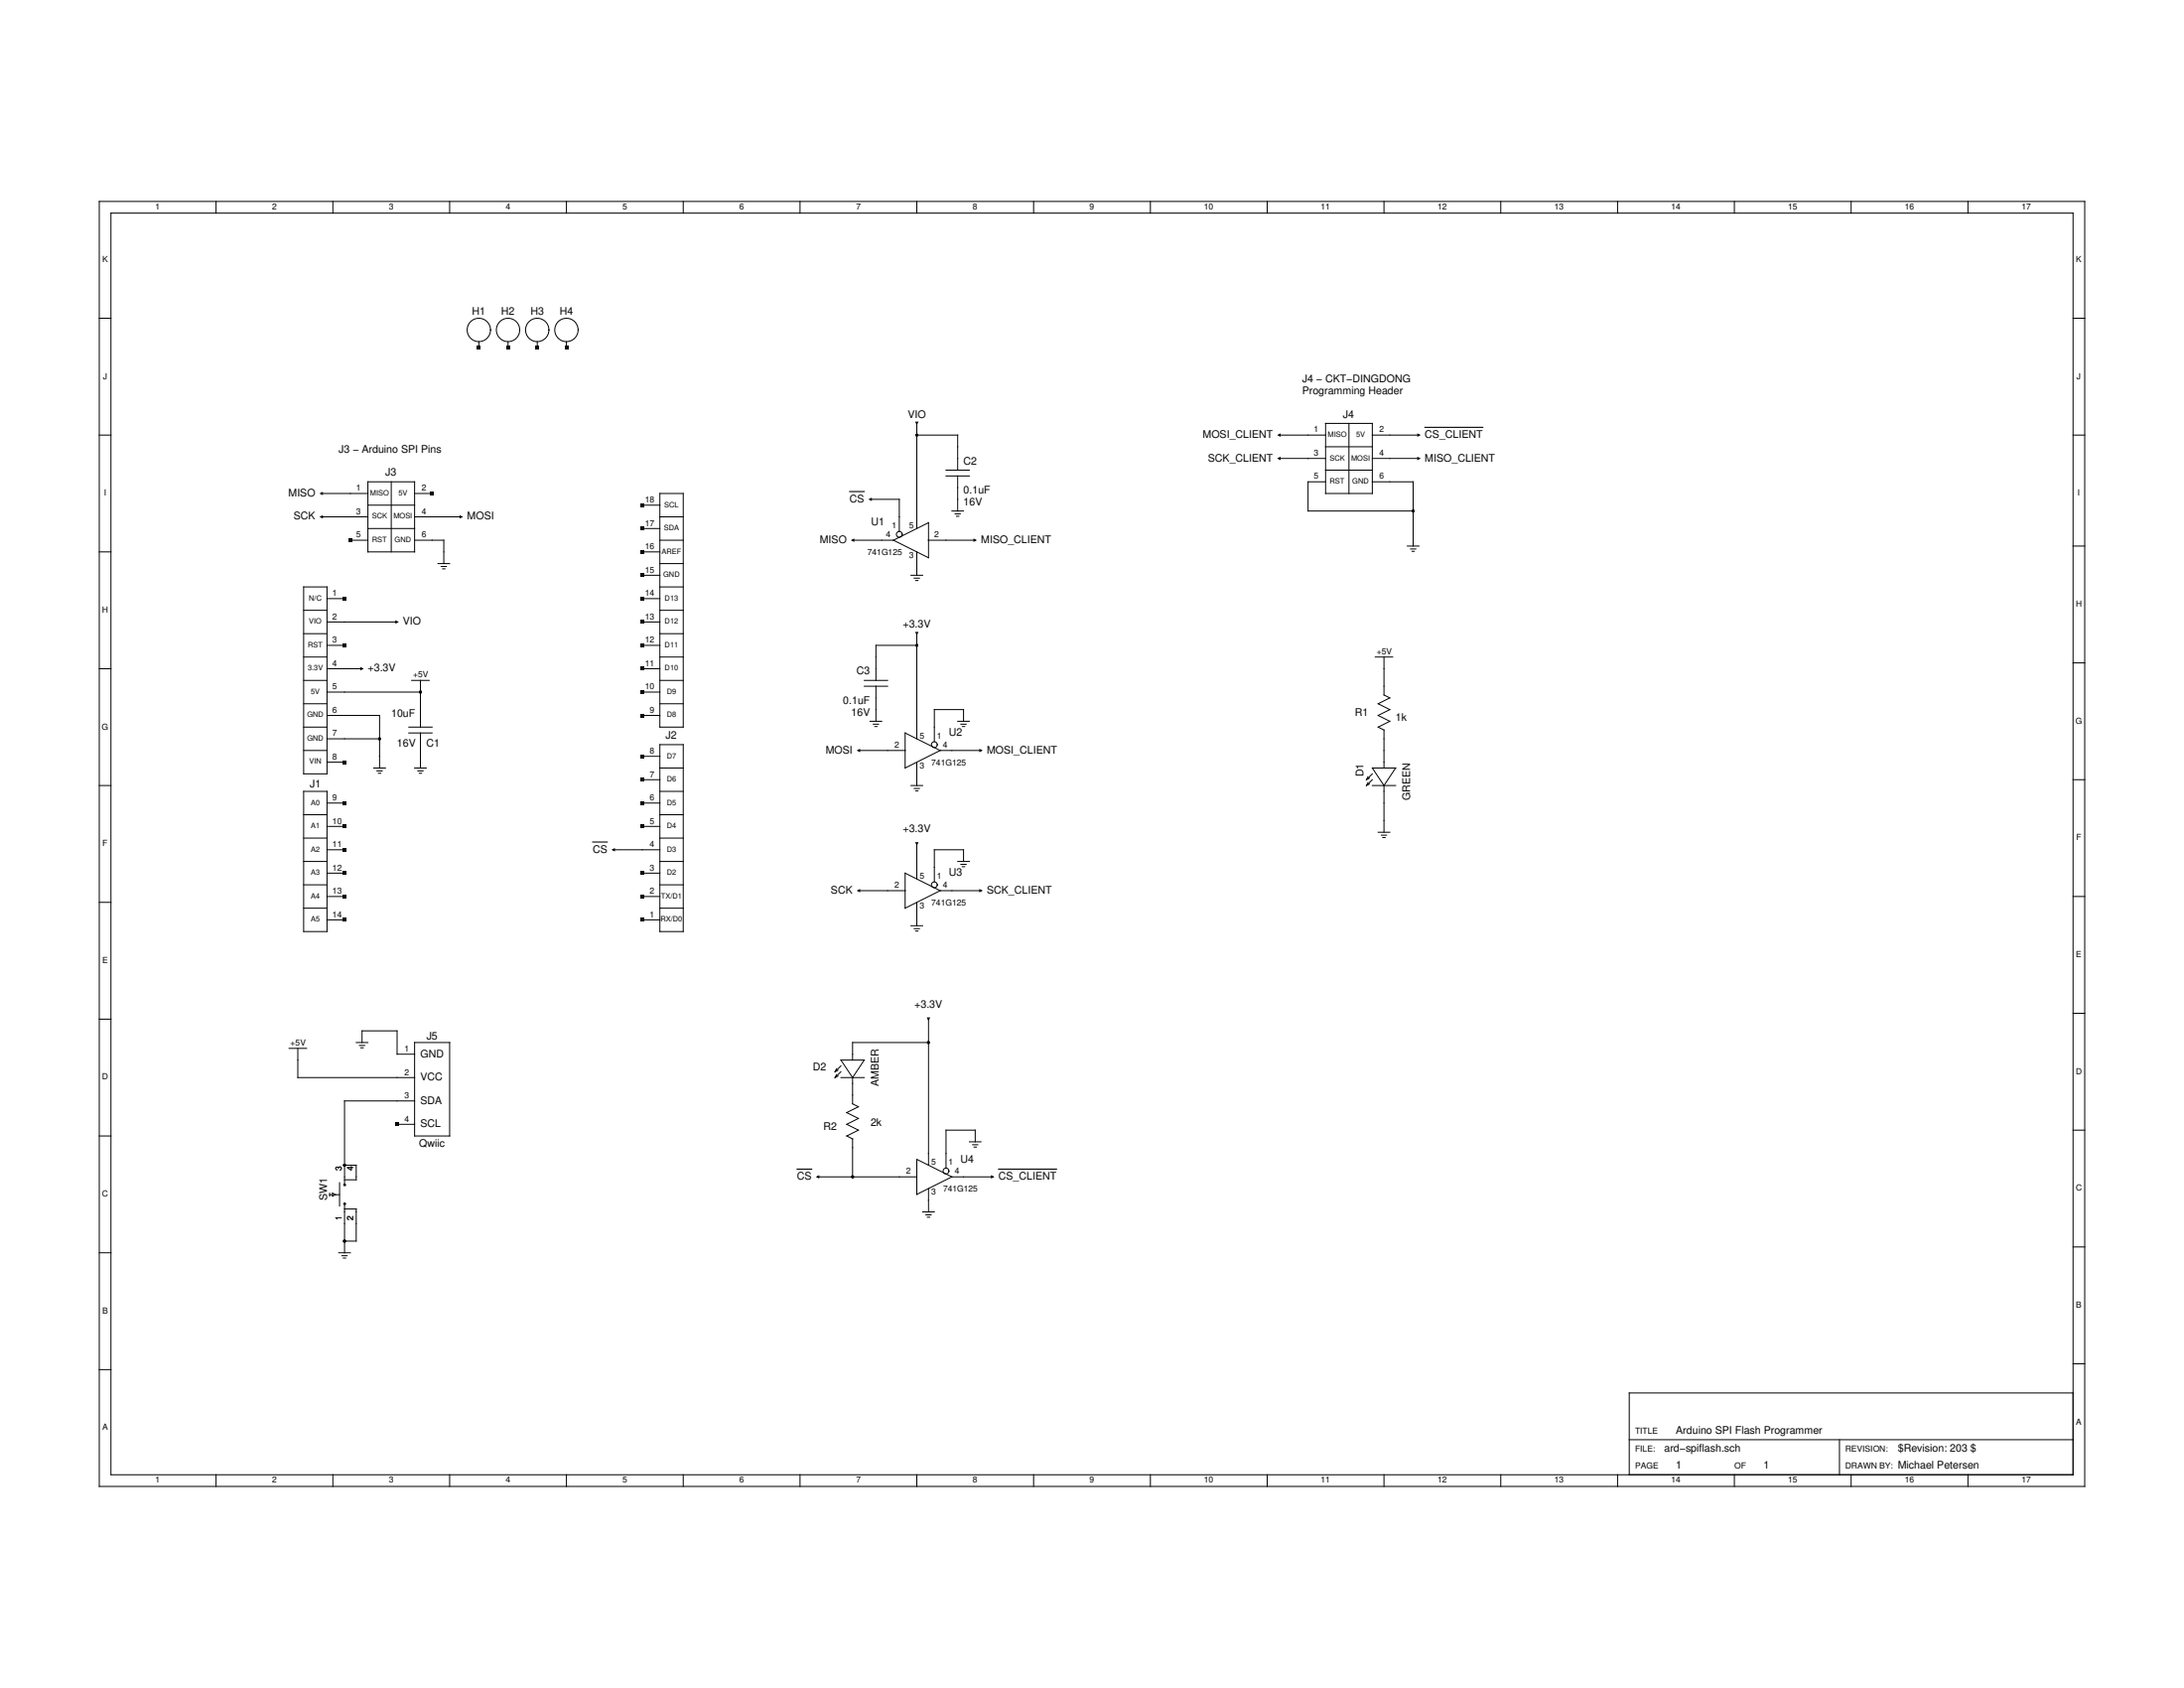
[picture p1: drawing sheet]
<svg xmlns="http://www.w3.org/2000/svg" width="279mm" height="216mm" viewBox="0 0 279 216" stroke-linecap="round" stroke-linejoin="round" font-family="sans-serif">
<g fill="none" stroke="#000" stroke-width=".13">
<path d="M12.7 25.8h254v164.3h-254zM14.2 27.3h251v161.3h-251zM27.6 25.8v1.5M42.6 25.8v1.5M57.5 25.8v1.5M72.5 25.8v1.5M87.4 25.8v1.5M102.3 25.8v1.5M117.3 25.8v1.5M132.2 25.8v1.5M147.2 25.8v1.5M162.1 25.8v1.5"/>
<path d="M177.1 25.8v1.5M192 25.8v1.5M206.9 25.8v1.5M221.9 25.8v1.5M236.8 25.8v1.5M251.8 25.8v1.5M12.7 55.6h1.5M12.7 40.7h1.5M61.3 43.7v.7M65 43.7v.7M68.7 43.7v.7M72.5 43.7v.7"/>
<path d="M117.3 55.6h5.2v4.5M117.3 54.2v13.4M163.6 55.6h6M163.6 58.6h6M169.6 54.2h6v8.9h-6zM169.6 57.1h6M172.6 54.2v8.9M175.6 55.6h5.9M175.6 58.6h5.9M182.3 54.7h7.4M265.2 55.6h1.5M265.2 40.7h1.5"/>
<path d="M12.7 70.6h1.5M38.8 78.1h3M38.8 75.1h3v23.9h-3zM41.1 63.1h6M41.1 66.1h6M41.8 79.6h9M41.8 76.6h2.3M44.8 69.1h2.3M47.1 61.6h5.9v9h-5.9zM47.1 67.6h5.9M47.1 64.6h5.9M50.1 61.6v9"/>
<path d="M53 63.1h2.3M53 69.1h3.8v3M53 66.1h6M56 72.1h1.5M56.4 72.5h.7M56.6 72.8h.3M82.2 70.6h2.2M82.2 79.6h2.2M82.2 76.6h2.2M82.2 73.6h2.2M82.2 67.6h2.2M82.2 64.6h2.2"/>
<path d="M84.4 63.1h3v29.9h-3zM84.4 78.1h3M84.4 75.1h3M84.4 72.1h3M84.4 69.1h3M84.4 66.1h3M108.7 62.9h1.9M109.1 69.1h5.2M111.3 63.9h3.7v4.1M114.3 69.1l4.5-2.2v4.4zM116.5 73.6h1.5M117 74h.6"/>
<path d="M117.1 74.3h.3M117.3 70.6v3M118.8 69.1h6M121 60.1h3M121 60.9h3M121.8 65.4h1.5M122.2 65.7h.7M122.4 66h.3M122.5 60.9v4.5M169.6 61.6h-2.3v3.8h13.5M169.6 60.1h6M175.6 61.6h5.2v8.2"/>
<path d="M180 69.8h1.5M180.5 70.2h.6M180.6 70.5h.3M265.2 69.8h1.5M12.7 85.5h1.5M38.8 81h3M38.8 84h3M38.8 87h3M38.8 90h3M38.8 93h3M38.8 96h3M41.8 85.5h4.5"/>
<path d="M41.8 91.5h6.8v6.7M41.8 94.5h6.8M41.8 97.5h2.3M41.8 88.5h12M41.8 82.5h2.3M47.8 98.2h1.5M48.2 98.6h.7M48.4 98.9h.3M52.3 93h3M52.3 93.7h3M52.7 87h2.2M53 98.2h1.5"/>
<path d="M53.5 98.6h.6M53.6 98.9h.3M53.8 87v6M53.8 93.7v4.5M82.2 85.5h2.2M82.2 99.7h2.2M82.2 91.5h2.2M82.2 88.5h2.2M82.2 82.5h2.2M82.2 96.7h2.2M84.4 95.2h3v23.9h-3zM84.4 81h3"/>
<path d="M84.4 84h3M84.4 87h3M84.4 90h3M84.4 98.2h3M109.8 96h6M110.6 87h3M110.6 87.8h3M111.3 92.3h1.5M111.7 92.6h.7M111.9 92.9h.3M112.1 87.8v4.5M115.8 93.7l4.5 2.3-4.5 2.2z"/>
<path d="M117.3 81v13.5M117.3 97.5v3M117.3 82.5h-5.2v4.5M120.3 96h5.2M122.5 92.3h1.5M122.9 92.6h.7M123.1 92.9h.3M123.3 92.3v-1.5h-3.8v4.1M175 99.4l-.2 .3M175.2 99.5l-.4 .2M175.6 98.2h2.9l-1.4 2.3zM175.6 99l-.8 .7"/>
<path d="M175.6 99.7l-.8 .8M175.9 84h2.3M177.1 84v4.9l.7 .4-1.5 .7 1.5 .8-1.5 .7 1.5 .8-1.5 .7 .8 .4M177.1 93.4v4.8M265.2 84.8h1.5M265.2 99.7h1.5M12.7 100.5h1.5M12.7 115.4h1.5M38.8 101.2h3v17.9h-3zM38.8 104.2h3M38.8 107.2h3M38.8 110.2h3"/>
<path d="M38.8 113.2h3M38.8 116.2h3M41.8 114.7h2.3M41.8 108.7h2.3M41.8 105.7h2.3M41.8 111.7h2.3M41.8 117.7h2.3M41.8 102.7h2.3M75.8 107.7h1.9M78.4 108.7h6M82.2 114.7h2.2M82.2 105.7h2.2"/>
<path d="M82.2 111.7h2.2M82.2 117.7h2.2M82.2 102.7h2.2M84.4 104.2h3M84.4 107.2h3M84.4 101.2h3M84.4 110.2h3M84.4 113.2h3M84.4 116.2h3M109.8 113.9h6M115.8 111.7l4.5 2.2-4.5 2.3zM116.5 100.5h1.5"/>
<path d="M116.5 118.4h1.5M117 100.8h.6M117 118.8h.6M117.1 101.1h.3M117.1 119.1h.3M117.3 107.9v4.5M117.3 115.4v3M120.3 113.9h5.2M122.5 110.2h1.5M122.9 110.6h.7M123.1 110.9h.3M123.3 110.2v-1.5h-3.8v4.1"/>
<path d="M175 100.1l-.2 .4M175.2 100.3l-.4 .2M175.6 100.5h2.9M176.3 106.4h1.5M176.7 106.8h.7M176.9 107.1h.3M177.1 100.5v5.9M265.2 114.7h1.5M12.7 130.4h1.5M37 134.1h2.2M38.1 134.1v3.7h14.9M45.6 133.3h1.5"/>
<path d="M46 133.7h.7M46.2 134h.3M46.3 133.3v-1.5h4.5v3h2.2M53 133.3h4.5v12h-4.5zM107 137.5l-.2 .3M107 136.7l-.2 .4M107.2 137.6l-.4 .2M107.2 136.9l-.4 .2M107.6 137.8h3M107.6 135.6h3l-1.5 2.2zM107.6 136.3l-.8 .8M107.6 137.1l-.8 .7"/>
<path d="M109.1 137.8v3.4l.7 .4-1.5 .7 1.5 .8-1.5 .7 1.5 .7-1.5 .8 .8 .4v4.8M118.8 130.4v18.6M118.8 133.3h-9.7v2.3M265.2 129.6h1.5M12.7 145.3h1.5M42.2 152.6v.4M42.2 152.8h.3M42.5 152.6l.4 .2-.4 .2zM42.9 152.8h.5M43.4 151.3v3M44.1 154.1v6.1M44.1 149h1.5v1.9h-1.5"/>
<path d="M44.1 154.6h1.5v4.1h-1.5M50.8 143.8h2.2M53 140.8h-8.9v10.7M102 149.5h1.8M104.6 150.5h12.7M117.3 148.3l4.5 2.2-4.5 2.3zM118 155h1.5M118.4 155.4h.7M118.6 155.7h.3M118.8 152v3M121.8 150.5h5.2M124 146h1.5"/>
<path d="M124.4 146.4h.7M124.6 146.7h.3M124.8 146v-1.5h-3.8v4.9M127.7 149.5h7.5M265.2 144.5h1.5M265.2 159.5h1.5M12.7 160.2h1.5M12.7 175.2h1.5M43.3 160.2h1.5M43.7 160.6h.7M43.9 160.9h.3M265.2 178.2h-56.8v10.4"/>
<path d="M265.2 174.4h1.5M27.6 188.6v1.5M42.6 188.6v1.5M57.5 188.6v1.5M72.5 188.6v1.5M87.4 188.6v1.5M102.3 188.6v1.5M117.3 188.6v1.5M132.2 188.6v1.5M147.2 188.6v1.5M162.1 188.6v1.5M177.1 188.6v1.5"/>
<path d="M192 188.6v1.5M206.9 188.6v1.5M208.4 184.1h56.8M221.9 188.6v1.5M235.3 184.1v4.5M236.8 188.6v1.5M251.8 188.6v1.5"/>
<circle cx="61.3" cy="42.2" r="1.49"/>
<circle cx="65" cy="42.2" r="1.49"/>
<circle cx="68.7" cy="42.2" r="1.49"/>
<circle cx="72.5" cy="42.2" r="1.49"/>
<circle cx="115" cy="68.3" r=".37"/>
<circle cx="119.5" cy="95.2" r=".37"/>
<circle cx="119.5" cy="113.2" r=".37"/>
<circle cx="44.1" cy="154" r=".1"/>
<circle cx="44.1" cy="151.6" r=".1"/>
<circle cx="121" cy="149.8" r=".37"/>
</g>
<g fill="#000">
<path d="M61 44.2h.5v.5h-.5zM64.8 44.2h.4v.5h-.4zM68.5 44.2h.5v.5h-.5zM72.2 44.2h.5v.5h-.5zM117.1 53.9h.4l-.2 .5zM163.4 55.6l.4-.2v.5zM163.4 58.6l.4-.2v.5zM181.3 58.4l.5 .2-.5 .3zM181.3 55.4l.5 .2-.5 .3zM40.9 63.1l.4-.2v.4zM40.9 66.1l.4-.2v.4zM43.9 76.3h.4v.5h-.4z"/>
<path d="M44.6 68.9h.4v.4h-.4zM50.6 79.3l.4 .3-.4 .2zM55.1 62.9h.4v.4h-.4zM58.8 65.9l.4 .2-.4 .2zM82 70.4h.4v.4h-.4zM82 79.3h.4v.5h-.4zM82 76.3h.4v.5h-.4zM82 73.4h.4v.4h-.4zM82 67.4h.4v.4h-.4zM82 64.4h.4v.4h-.4zM108.8 69.1l.5-.2v.4zM111.1 63.9l.4-.3v.5z"/>
<path d="M124.5 68.9l.5 .2-.5 .2zM43.9 97.3h.4v.4h-.4zM43.9 82.3h.4v.5h-.4zM46.1 85.3l.4 .2-.4 .3zM82 99.5h.4v.4h-.4zM82 96.5h.4v.5h-.4zM82 85.3h.4v.5h-.4zM82 88.3h.4v.4h-.4zM82 82.3h.4v.5h-.4zM82 91.3h.4v.4h-.4zM109.6 96l.4-.2v.4zM117.1 80.8h.4l-.2 .5z"/>
<path d="M125.3 95.8l.4 .2-.4 .2zM43.9 108.5h.4v.4h-.4zM43.9 105.5h.4v.4h-.4zM43.9 114.4h.4v.5h-.4zM43.9 111.5h.4v.4h-.4zM43.9 117.4h.4v.5h-.4zM43.9 102.5h.4v.4h-.4zM78.2 108.7l.5-.2v.4zM82 102.5h.4v.4h-.4zM82 105.5h.4v.4h-.4zM82 111.5h.4v.4h-.4zM82 114.4h.4v.5h-.4z"/>
<path d="M82 117.4h.4v.5h-.4zM109.6 113.9l.4-.2v.4zM117.1 107.7h.4l-.2 .5zM125.3 113.7l.4 .2-.4 .2zM118.6 130.1h.4l-.2 .5zM50.6 143.6h.4v.4h-.4zM104.4 150.5l.4-.2v.4zM126.8 150.3l.4 .2-.4 .2z"/>
<circle cx="117.3" cy="55.6" r=".19"/>
<circle cx="180.8" cy="65.4" r=".19"/>
<circle cx="48.6" cy="94.5" r=".19"/>
<circle cx="53.8" cy="88.5" r=".19"/>
<circle cx="117.3" cy="82.5" r=".19"/>
<circle cx="118.8" cy="133.3" r=".19"/>
<circle cx="44.1" cy="158.7" r=".19"/>
<circle cx="44.1" cy="149" r=".19"/>
<circle cx="109.1" cy="150.5" r=".19"/>
</g>
<g font-size="1.3">
<text x="60.4" y="40.3">H1</text>
<text x="64.1" y="40.3">H2</text>
<text x="67.9" y="40.3">H3</text>
<text x="71.6" y="40.3">H4</text>
<text x="116.1" y="53.4">VIO</text>
<text x="166.6" y="48.9">J4 − CKT−DINGDONG</text>
<text x="166.6" y="50.4">Programming Header</text>
<text x="171.8" y="53.4">J4</text>
<text x="43.3" y="57.9">J3 − Arduino SPI Pins</text>
<text x="123.3" y="59.4">C2</text>
<text x="153.9" y="56">MOSI_CLIENT</text>
<text x="154.5" y="59">SCK_CLIENT</text>
<text x="182.3" y="59">MISO_CLIENT</text>
<text x="182.3" y="56">CS_CLIENT</text>
<text x="36.9" y="63.5">MISO</text>
<text x="49.3" y="60.9">J3</text>
<text x="108.7" y="64.2">CS</text>
<text x="123.3" y="63.1">0.1uF</text>
<text x="123.3" y="64.6">16V</text>
<text x="37.6" y="66.5">SCK</text>
<text x="59.8" y="66.5">MOSI</text>
<text x="104.9" y="69.5">MISO</text>
<text x="111.5" y="67.2">U1</text>
<text x="125.5" y="69.5">MISO_CLIENT</text>
<text x="51.5" y="79.9">VIO</text>
<text x="115.5" y="80.3">+3.3V</text>
<text x="47.1" y="85.9">+3.3V</text>
<text x="109.6" y="86.3">C3</text>
<text x="50.1" y="91.7">10uF</text>
<text x="50.8" y="95.5">16V</text>
<text x="54.5" y="95.5">C1</text>
<text x="85.2" y="94.5">J2</text>
<text x="107.9" y="90">0.1uF</text>
<text x="108.9" y="91.5">16V</text>
<text x="121.4" y="94.1">U2</text>
<text x="173.3" y="91.5">R1</text>
<text x="178.5" y="92.3">1k</text>
<text x="39.7" y="100.7">J1</text>
<text x="105.6" y="96.3">MOSI</text>
<text x="126.3" y="96.3">MOSI_CLIENT</text>
<text x="174.4" y="99.4" transform="rotate(-90 174.4 99.4)">D1</text>
<text x="115.5" y="106.4">+3.3V</text>
<text x="180.4" y="102.3" transform="rotate(-90 180.4 102.3)">GREEN</text>
<text x="75.8" y="109">CS</text>
<text x="121.4" y="112.1">U3</text>
<text x="106.3" y="114.3">SCK</text>
<text x="126.3" y="114.3">SCK_CLIENT</text>
<text x="117" y="128.9">+3.3V</text>
<text x="53.8" y="135.2">GND</text>
<text x="54.6" y="133">J5</text>
<text x="104" y="136.9">D2</text>
<text x="53.8" y="138.2">VCC</text>
<text x="53.8" y="141.2">SDA</text>
<text x="112.4" y="138.9" transform="rotate(-90 112.4 138.9)">AMBER</text>
<text x="53.6" y="146.7">Qwiic</text>
<text x="53.8" y="144.2">SCL</text>
<text x="105.3" y="144.5">R2</text>
<text x="111.4" y="144">2k</text>
<text x="122.9" y="148.7">U4</text>
<text x="41.8" y="153.5" transform="rotate(-90 41.8 153.5)">SW1</text>
<text x="102" y="150.9">CS</text>
<text x="127.7" y="150.9">CS_CLIENT</text>
<text x="212.9" y="185.6">ard−spiflash.sch</text>
<text x="214.4" y="183.4">Arduino SPI Flash Programmer</text>
<text x="242.8" y="185.6">$Revision: 203 $</text>
<text x="214.4" y="187.9">1</text>
<text x="225.6" y="187.9">1</text>
<text x="242.8" y="187.9">Michael Petersen</text>
</g>
<g font-size="1.1">
<text x="19.9" y="26.8">1</text>
<text x="34.8" y="26.8">2</text>
<text x="49.8" y="26.8">3</text>
<text x="64.7" y="26.8">4</text>
<text x="79.6" y="26.8">5</text>
<text x="94.6" y="26.8">6</text>
<text x="109.5" y="26.8">7</text>
<text x="124.5" y="26.8">8</text>
<text x="139.4" y="26.8">9</text>
<text x="154" y="26.8">10</text>
<text x="169" y="26.8">11</text>
<text x="183.9" y="26.8">12</text>
<text x="198.9" y="26.8">13</text>
<text x="213.8" y="26.8">14</text>
<text x="228.7" y="26.8">15</text>
<text x="243.7" y="26.8">16</text>
<text x="258.6" y="26.8">17</text>
<text x="13.1" y="33.5">K</text>
<text x="265.6" y="33.5">K</text>
<text x="13.2" y="48.5">J</text>
<text x="265.7" y="48.5">J</text>
<text x="168.1" y="55.3">1</text>
<text x="168.1" y="58.3">3</text>
<text x="176.5" y="55.3">2</text>
<text x="176.5" y="58.3">4</text>
<text x="13.3" y="63.4">I</text>
<text x="45.6" y="62.7">1</text>
<text x="45.6" y="65.7">3</text>
<text x="53.9" y="62.7">2</text>
<text x="53.9" y="65.7">4</text>
<text x="82.5" y="64.3">18</text>
<text x="168.1" y="61.3">5</text>
<text x="176.5" y="61.3">6</text>
<text x="265.8" y="63.4">I</text>
<text x="45.6" y="68.7">5</text>
<text x="53.9" y="68.7">6</text>
<text x="82.5" y="70.3">16</text>
<text x="82.5" y="67.3">17</text>
<text x="111" y="71">741G125</text>
<text x="113.3" y="68.7">4</text>
<text x="114.1" y="67.6">1</text>
<text x="116.3" y="67.6">5</text>
<text x="116.3" y="71.4">3</text>
<text x="119.5" y="68.7">2</text>
<text x="42.5" y="76.2">1</text>
<text x="82.5" y="76.2">14</text>
<text x="82.5" y="73.2">15</text>
<text x="265.6" y="77.6">H</text>
<text x="13.1" y="78.3">H</text>
<text x="42.5" y="82.2">3</text>
<text x="42.5" y="79.2">2</text>
<text x="82.5" y="79.2">13</text>
<text x="82.5" y="82.2">12</text>
<text x="176.1" y="83.7">+5V</text>
<text x="42.5" y="85.2">4</text>
<text x="42.5" y="88.2">5</text>
<text x="52.9" y="86.7">+5V</text>
<text x="82.5" y="85.2">11</text>
<text x="82.5" y="88.2">10</text>
<text x="13" y="93.3">G</text>
<text x="42.5" y="91.2">6</text>
<text x="42.5" y="94.2">7</text>
<text x="83.1" y="91.2">9</text>
<text x="114.4" y="95.6">2</text>
<text x="117.7" y="94.5">5</text>
<text x="119.9" y="94.5">1</text>
<text x="120.6" y="95.6">4</text>
<text x="265.5" y="92.5">G</text>
<text x="42.5" y="97.1">8</text>
<text x="83.1" y="99.4">7</text>
<text x="83.1" y="96.4">8</text>
<text x="117.7" y="98.3">3</text>
<text x="119.2" y="97.9">741G125</text>
<text x="42.5" y="105.4">10</text>
<text x="42.5" y="102.4">9</text>
<text x="83.1" y="102.4">6</text>
<text x="83.1" y="105.4">5</text>
<text x="265.6" y="107.5">F</text>
<text x="13.1" y="108.2">F</text>
<text x="42.5" y="108.4">11</text>
<text x="42.5" y="111.3">12</text>
<text x="83.1" y="108.4">4</text>
<text x="83.1" y="111.3">3</text>
<text x="114.4" y="113.5">2</text>
<text x="117.7" y="112.4">5</text>
<text x="119.9" y="112.4">1</text>
<text x="120.6" y="113.5">4</text>
<text x="42.5" y="114.3">13</text>
<text x="42.5" y="117.3">14</text>
<text x="83.1" y="114.3">2</text>
<text x="83.1" y="117.3">1</text>
<text x="117.7" y="116.2">3</text>
<text x="119.2" y="115.8">741G125</text>
<text x="13.1" y="123.2">E</text>
<text x="265.6" y="122.4">E</text>
<text x="37.2" y="133.7">+5V</text>
<text x="51.7" y="134.5">1</text>
<text x="51.7" y="137.5">2</text>
<text x="265.6" y="137.4">D</text>
<text x="13.1" y="138.1">D</text>
<text x="51.7" y="140.5">3</text>
<text x="51.7" y="143.5">4</text>
<text x="43.7" y="149.8" transform="rotate(-90 43.7 149.8)">3</text>
<text x="45.2" y="149.8" transform="rotate(-90 45.2 149.8)">4</text>
<text x="119.2" y="149">5</text>
<text x="121.4" y="149">1</text>
<text x="13.1" y="153.1">C</text>
<text x="115.9" y="150.2">2</text>
<text x="119.2" y="152.8">3</text>
<text x="120.7" y="152.4">741G125</text>
<text x="122.1" y="150.2">4</text>
<text x="265.6" y="152.3">C</text>
<text x="43.7" y="156.1" transform="rotate(-90 43.7 156.1)">1</text>
<text x="45.2" y="156.1" transform="rotate(-90 45.2 156.1)">2</text>
<text x="13.1" y="168">B</text>
<text x="265.6" y="167.2">B</text>
<text x="13.1" y="182.9">A</text>
<text x="209.2" y="185.6">FILE:</text>
<text x="209.2" y="183.4">TITLE</text>
<text x="236.1" y="185.6">REVISION:</text>
<text x="265.6" y="182.2">A</text>
<text x="19.9" y="189.7">1</text>
<text x="34.8" y="189.7">2</text>
<text x="49.8" y="189.7">3</text>
<text x="64.7" y="189.7">4</text>
<text x="79.6" y="189.6">5</text>
<text x="94.6" y="189.7">6</text>
<text x="109.5" y="189.6">7</text>
<text x="124.5" y="189.7">8</text>
<text x="139.4" y="189.7">9</text>
<text x="154" y="189.7">10</text>
<text x="169" y="189.7">11</text>
<text x="183.9" y="189.7">12</text>
<text x="198.9" y="189.7">13</text>
<text x="209.2" y="187.9">PAGE</text>
<text x="213.8" y="189.7">14</text>
<text x="221.9" y="187.9">OF</text>
<text x="228.7" y="189.7">15</text>
<text x="236.1" y="187.9">DRAWN BY:</text>
<text x="243.7" y="189.7">16</text>
<text x="258.6" y="189.7">17</text>
</g>
<g font-size=".9">
<text x="169.9" y="55.9">MISO</text>
<text x="170.1" y="58.9">SCK</text>
<text x="172.9" y="58.9">MOSI</text>
<text x="173.5" y="55.9">5V</text>
<text x="47.4" y="63.4">MISO</text>
<text x="51" y="63.4">5V</text>
<text x="85" y="64.9">SCL</text>
<text x="170.1" y="61.9">RST</text>
<text x="173" y="61.9">GND</text>
<text x="47.6" y="66.3">SCK</text>
<text x="47.6" y="69.3">RST</text>
<text x="50.3" y="66.3">MOSI</text>
<text x="50.5" y="69.3">GND</text>
<text x="84.7" y="70.8">AREF</text>
<text x="84.9" y="67.8">SDA</text>
<text x="39.5" y="76.8">N/C</text>
<text x="84.9" y="73.8">GND</text>
<text x="85" y="76.8">D13</text>
<text x="39.4" y="82.8">RST</text>
<text x="39.5" y="79.8">VIO</text>
<text x="85" y="82.8">D11</text>
<text x="85" y="79.8">D12</text>
<text x="39.4" y="85.8">3.3V</text>
<text x="39.8" y="88.8">5V</text>
<text x="85" y="85.8">D10</text>
<text x="85.3" y="88.8">D9</text>
<text x="39.3" y="91.7">GND</text>
<text x="39.3" y="94.7">GND</text>
<text x="85.3" y="91.7">D8</text>
<text x="39.6" y="97.7">VIN</text>
<text x="85.3" y="97">D7</text>
<text x="85.3" y="100">D6</text>
<text x="39.8" y="105.9">A1</text>
<text x="39.8" y="103">A0</text>
<text x="85.3" y="105.9">D4</text>
<text x="85.3" y="103">D5</text>
<text x="39.8" y="108.9">A2</text>
<text x="39.8" y="111.9">A3</text>
<text x="85.3" y="108.9">D3</text>
<text x="85.3" y="111.9">D2</text>
<text x="39.8" y="114.9">A4</text>
<text x="39.8" y="117.9">A5</text>
<text x="84.5" y="117.9">RX/D0</text>
<text x="84.6" y="114.9">TX/D1</text>
</g>
</svg>
